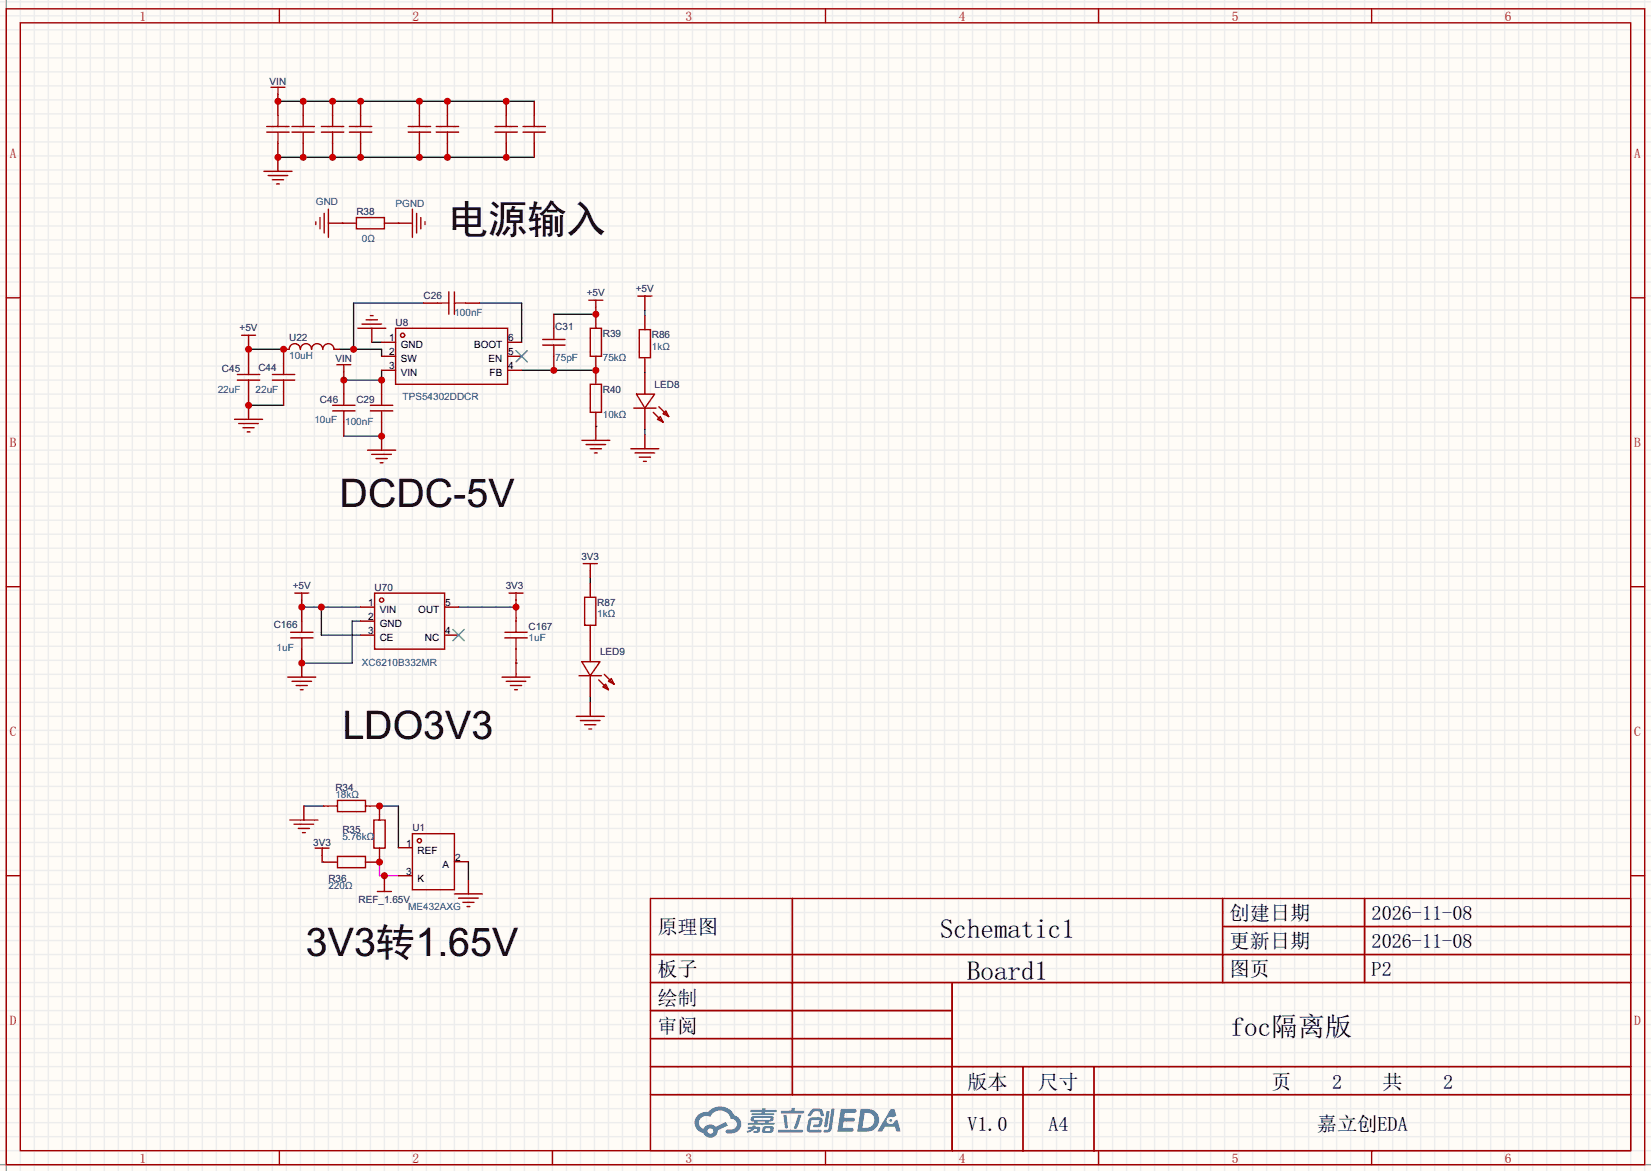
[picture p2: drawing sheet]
<svg xmlns="http://www.w3.org/2000/svg" width="299mm" height="212mm" viewBox="0 0 299 212" stroke-linecap="round" stroke-linejoin="round" font-family="sans-serif">
<path d="M0 0h299.5v212.3h-299.5z" fill="#fffcf7"/>
<g fill="none" stroke="#ededed" stroke-width=".25">
<path d="M1.1 0v212.3M3.7 0v212.3M6.2 0v212.3M8.8 0v212.3M11.3 0v212.3M13.8 0v212.3M16.4 0v212.3M18.9 0v212.3M21.5 0v212.3M24 0v212.3M26.5 0v212.3M29.1 0v212.3"/>
<path d="M31.6 0v212.3M34.2 0v212.3M36.7 0v212.3M39.2 0v212.3M41.8 0v212.3M44.3 0v212.3M46.9 0v212.3M49.4 0v212.3M51.9 0v212.3M54.5 0v212.3M57 0v212.3M59.6 0v212.3"/>
<path d="M62.1 0v212.3M64.6 0v212.3M67.2 0v212.3M69.7 0v212.3M72.3 0v212.3M74.8 0v212.3M77.3 0v212.3M79.9 0v212.3M82.4 0v212.3M85 0v212.3M87.5 0v212.3M90 0v212.3"/>
<path d="M92.6 0v212.3M95.1 0v212.3M97.7 0v212.3M100.2 0v212.3M102.7 0v212.3M105.3 0v212.3M107.8 0v212.3M110.4 0v212.3M112.9 0v212.3M115.4 0v212.3M118 0v212.3M120.5 0v212.3"/>
<path d="M123.1 0v212.3M125.6 0v212.3M128.1 0v212.3M130.7 0v212.3M133.2 0v212.3M135.8 0v212.3M138.3 0v212.3M140.8 0v212.3M143.4 0v212.3M145.9 0v212.3M148.5 0v212.3M151 0v212.3"/>
<path d="M153.5 0v212.3M156.1 0v212.3M158.6 0v212.3M161.2 0v212.3M163.7 0v212.3M166.2 0v212.3M168.8 0v212.3M171.3 0v212.3M173.9 0v212.3M176.4 0v212.3M178.9 0v212.3M181.5 0v212.3"/>
<path d="M184 0v212.3M186.6 0v212.3M189.1 0v212.3M191.6 0v212.3M194.2 0v212.3M196.7 0v212.3M199.3 0v212.3M201.8 0v212.3M204.3 0v212.3M206.9 0v212.3M209.4 0v212.3M212 0v212.3"/>
<path d="M214.5 0v212.3M217 0v212.3M219.6 0v212.3M222.1 0v212.3M224.7 0v212.3M227.2 0v212.3M229.7 0v212.3M232.3 0v212.3M234.8 0v212.3M237.4 0v212.3M239.9 0v212.3M242.4 0v212.3"/>
<path d="M245 0v212.3M247.5 0v212.3M250.1 0v212.3M252.6 0v212.3M255.1 0v212.3M257.7 0v212.3M260.2 0v212.3M262.8 0v212.3M265.3 0v212.3M267.8 0v212.3M270.4 0v212.3M272.9 0v212.3"/>
<path d="M275.5 0v212.3M278 0v212.3M280.5 0v212.3M283.1 0v212.3M285.6 0v212.3M288.2 0v212.3M290.7 0v212.3M293.2 0v212.3M295.8 0v212.3M298.3 0v212.3M0 .3h299.5M0 2.9h299.5"/>
<path d="M0 5.4h299.5M0 7.9h299.5M0 10.5h299.5M0 13h299.5M0 15.6h299.5M0 18.1h299.5M0 20.6h299.5M0 23.2h299.5M0 25.7h299.5M0 28.3h299.5M0 30.8h299.5M0 33.3h299.5"/>
<path d="M0 35.9h299.5M0 38.4h299.5M0 41h299.5M0 43.5h299.5M0 46h299.5M0 48.6h299.5M0 51.1h299.5M0 53.7h299.5M0 56.2h299.5M0 58.7h299.5M0 61.3h299.5M0 63.8h299.5"/>
<path d="M0 66.4h299.5M0 68.9h299.5M0 71.4h299.5M0 74h299.5M0 76.5h299.5M0 79.1h299.5M0 81.6h299.5M0 84.1h299.5M0 86.7h299.5M0 89.2h299.5M0 91.8h299.5M0 94.3h299.5"/>
<path d="M0 96.8h299.5M0 99.4h299.5M0 101.9h299.5M0 104.5h299.5M0 107h299.5M0 109.5h299.5M0 112.1h299.5M0 114.6h299.5M0 117.2h299.5M0 119.7h299.5M0 122.2h299.5M0 124.8h299.5"/>
<path d="M0 127.3h299.5M0 129.9h299.5M0 132.4h299.5M0 134.9h299.5M0 137.5h299.5M0 140h299.5M0 142.6h299.5M0 145.1h299.5M0 147.6h299.5M0 150.2h299.5M0 152.7h299.5M0 155.3h299.5"/>
<path d="M0 157.8h299.5M0 160.3h299.5M0 162.9h299.5M0 165.4h299.5M0 168h299.5M0 170.5h299.5M0 173h299.5M0 175.6h299.5M0 178.1h299.5M0 180.7h299.5M0 183.2h299.5M0 185.7h299.5"/>
<path d="M0 188.3h299.5M0 190.8h299.5M0 193.4h299.5M0 195.9h299.5M0 198.4h299.5M0 201h299.5M0 203.5h299.5M0 206.1h299.5M0 208.6h299.5M0 211.1h299.5"/>
</g>
<path d="M1.1 0v212.3M0 211.1h299.5" fill="none" stroke="#999" stroke-width=".25"/>
<g fill="none" stroke="#a10000" stroke-width=".25">
<path d="M1.1 1.6h297.2v209.5h-297.2zM3.7 4.1h292.1v204.5h-292.1zM50.7 1.6v2.5M100.2 1.6v2.5M149.7 1.6v2.5M199.3 1.6v2.5M248.8 1.6v2.5M1.1 54h2.6M295.8 54h2.5M1.1 106.4h2.6M295.8 106.4h2.5M1.1 158.8h2.6"/>
<path d="M295.8 158.8h2.5M118 162.9h177.8v45.7h-177.8zM118 173h177.8M118 178.1h177.8M143.7 162.9v35.5M172.7 178.1v30.5M221.8 162.9v15.2M221.8 168h74M247.5 162.9v15.2M118 183.2h54.7M118 193.4h177.8M118 188.3h54.7"/>
<path d="M118 198.4h177.8M185.6 193.4v15.2M198.4 193.4v15.2M50.7 208.6v2.5M100.2 208.6v2.5M149.7 208.6v2.5M199.3 208.6v2.5M248.8 208.6v2.5"/>
</g>
<g fill="#5487ff">
<path d="M152.5 201h1.6a1.34 1.34 0 0 1 1.2 .2 .37 .37 0 0 1-.3 .6h-1.7l-.2 .8h1.6a.37 .37 0 0 1 .4 .4 .37 .37 0 0 1-.4 .4l-1.7-.1-.2 1.2h.8a1.26 1.26 0 0 1 1.2 .1 .36 .36 0 0 1-.3 .6h-2.6z"/>
<path d="M161.5 201.1h.8l.3 1.2-.6 .3a.72 .72 0 0 0-1.1 .2 .72 .72 0 0 0 .3 1 .72 .72 0 0 0 1-.4l.1-.2 .5-.2 .6 2.1h-.8l-.3-.8h-1.8l-.5 .8h-.9z"/>
<path d="M149.9 201.4h.6l-.4 2.7a.31 .31 0 0 1-.3 .3 .31 .31 0 0 1-.3-.3z"/>
<path d="M150.8 201h.6l-.5 3.7a.97 .97 0 0 1-1.5 .5l.1-.4h.6l.2-.2z"/>
<path d="M147.1 201.2l.5-.2h1.3l.3 .4 .3 .8-.1 .2h-.5l-.3-.9h-.8l-.2 .1-.6 .8-.5-.1v-.1z"/>
<path d="M146.8 202.8l.4-.2 1.5-.1a.69 .69 0 0 1 .5 .5 .69 .69 0 0 1-.1 .7 .74 .74 0 0 1-.8 .7h-.6a.27 .27 0 0 1-.2-.3 .27 .27 0 0 1 .3-.3h.6l.2-.7h-1.4l-.3 1.6 1.9 .1a.28 .28 0 0 1 .2 .3 .28 .28 0 0 1-.3 .2h-1.9l-.4-.2-.1-.5z"/>
<path d="M141.1 204.8h4.3a.28 .28 0 0 1 .3 .3 .28 .28 0 0 1-.3 .2h-4.2l-.1-.1z"/>
<path d="M144.8 202.1h.6l-.8 2.4a.3 .3 0 0 1-.4 .2 .3 .3 0 0 1-.2-.3z"/>
<path d="M142.1 202.1h.6l.2 2.2-.2 .3-.4-.2z"/>
<path d="M141.7 201.3h1.8l.2-.4h.5l-.1 .4h1.5a.27 .27 0 0 1 .3 .3 .27 .27 0 0 1-.3 .3h-3.8l-.2-.2z"/>
<path d="M135.7 204.2h.8v-.1l.6-.1-.1 .2 .8 .1a.7 .7 0 0 1-.5 1.1h-.6v-.4l.6-.1v-.2l-.4-.1a2.13 2.13 0 0 1-1.3 .8l-.2-.4 .8-.3h-.6z"/>
<path d="M136.1 201.2h2.1l.1-.3h.6l-.1 .3h1.9l.2 .2-.2 .2h-1.9l-.1 .2h1.6l.2 .2-.2 .2h-3.9l-.1-.4h1.8v-.2h-1.9l-.1-.1z"/>
<path d="M156.1 201l-.6 4.2h1.4a2.14 2.14 0 0 0 2.6-2.1 2.14 2.14 0 0 0-2.7-2.1zM156.8 201.7a1.37 1.37 0 0 1 1.8 1.2 1.37 1.37 0 0 1-1.5 1.5l-.7 .1z"/>
<path d="M136.3 202.5a.47 .47 0 0 0-.2 .6 .47 .47 0 0 0 .6 .2l.1 .3h-1.1l-.1 .3h4.7l.2-.1-.1-.2h-1l.1-.3a.6 .6 0 0 0 .7-.2 .6 .6 0 0 0 0-.7l-3.5-.1zM136.8 202.7h2.8l.1 .1-.1 .2h-2.8zM137.4 203.3h1.4l-.1 .3h-1.2z"/>
<path d="M138.4 204.3a.9 .9 0 0 0-.1 1.1 2.48 2.48 0 0 0 1.9-.2 .84 .84 0 0 0 0-1h-1.4zM138.9 204.6h.7l.1 .3-.2 .1h-.7z"/>
<path d="M126.6 202.1a1.91 1.91 0 0 0-.5 2 1.91 1.91 0 0 0 1.5 1.3 1.35 1.35 0 0 0 1.5 .9 1.35 1.35 0 0 0 1.1-1.4l1.9-.9-.4-.6-1.8 .9a1.41 1.41 0 0 0-2.3 .3 1.25 1.25 0 0 1-.6-1.7 1.25 1.25 0 0 1 1.8-.4 1.97 1.97 0 0 1 2-1.2 1.97 1.97 0 0 1 1.8 1.5 .96 .96 0 0 1 1 .9 .96 .96 0 0 1-.9 1h-.6a.39 .39 0 0 0-.5 .4 .39 .39 0 0 0 .4 .4 1.87 1.87 0 0 0 1.9-.5 1.87 1.87 0 0 0 .4-2l-.7-.7-.4-.1a2.86 2.86 0 0 0-4.8-.6h-.3a2.27 2.27 0 0 0-1.5 .5zM128.4 205.1a.5 .5 0 0 1 1 0 .5 .5 0 0 1-1 0z"/>
<circle cx="161.6" cy="203.1" r=".27"/>
</g>
<path d="M54.7 110.1h10.7M58.3 110.1v5h7.1M83.2 110.1h10.4M93.6 120.2h.1" fill="none" stroke="#008700" stroke-width=".25"/>
<circle cx="58.3" cy="110.1" r=".63" fill="#c00"/>
<path d="M65.4 112.6h-1.5v7.6h-9.2" fill="none" stroke="#008700" stroke-width=".25"/>
<path d="M52.7 115.6h4.1M52.7 114.6h4.1M54.7 112.6v2M54.7 115.6v2.1M91.6 115.6h4M91.6 114.6h4M93.6 112.6v2M93.6 115.6v2.1M91.1 122.8h5M91.8 123.5h3.6M92.6 124.3h2M93.3 125h.6" fill="none" stroke="#a10000" stroke-width=".25"/>
<path d="M54.7 108.8v3.8M54.7 117.7v2.5M93.6 110.1v2.5M93.6 117.7v5.1" fill="none" stroke="#870000" stroke-width=".25"/>
<circle cx="54.7" cy="110.1" r=".63" fill="#c00"/>
<path d="M53.5 107.5h2.5M54.7 107.5v1.3" fill="none" stroke="#a10000" stroke-width=".25"/>
<path d="M54.7 120.2v2.6" fill="none" stroke="#870000" stroke-width=".25"/>
<circle cx="54.7" cy="120.2" r=".63" fill="#c00"/>
<path d="M52.2 122.8h5.1M53 123.5h3.5M53.7 124.3h2.1M54.5 125h.5" fill="none" stroke="#a10000" stroke-width=".25"/>
<path d="M93.6 108.8v1.3" fill="none" stroke="#870000" stroke-width=".25"/>
<circle cx="93.6" cy="110.1" r=".63" fill="#c00"/>
<g fill="none" stroke="#a10000" stroke-width=".25">
<path d="M67.9 107.5h12.7v10.2h-12.7zM92.3 107.5h2.6M93.6 107.5v1.3"/>
<circle cx="69.2" cy="108.8" r=".38"/>
</g>
<path d="M65.4 110.1h2.5M65.4 115.1h2.5M65.4 112.6h2.5M80.6 110.1h2.6M80.6 115.1h2.6" fill="none" stroke="#870000" stroke-width=".25"/>
<path d="M82.2 114.1l2 2.1M84.2 114.1l-2 2.1" fill="none" stroke="#3c3" stroke-width=".25"/>
<path d="M117 56.2v1M117 67.4v.2M117 77.8v1M107.1 104.7v1M107.1 115.9v.3M107.1 126.3v1M55.1 146.1h3.6" fill="none" stroke="#008700" stroke-width=".25"/>
<path d="M68.8 156.3v2.5h3.5M69.7 158.8v.3" fill="none" stroke="#f0f" stroke-width=".25"/>
<circle cx="69.7" cy="158.8" r=".63" fill="#c00"/>
<path d="M76.8 54.9h-12.7v8.4M61.6 63.3h7.6v1.3M58.4 156.3h.3M68.8 146.1h3.5v7.6M85 156.2v3.3" fill="none" stroke="#008700" stroke-width=".25"/>
<circle cx="64.1" cy="63.3" r=".63" fill="#c00"/>
<g fill="none" stroke="#008700" stroke-width=".25">
<path d="M50.4 18.4h46.5M50.4 28.5h46.5M62.1 40.5h.1M72.3 40.5h.1M87 54.9h7.6v7.2M100.5 57h7.6M45.1 73.5h6.3M45.1 63.3h6.3M62.4 79.1h6.8M67.4 62.1h1.8M69.2 67.1v1.8h-6.8v-.2M94.6 67.1h13.5"/>
<path d="M108.1 77.3h.1"/>
</g>
<g fill="none" stroke="#870000" stroke-width=".25">
<path d="M117 54.9v1.3M117 57.2v2.6M117 64.8v2.6M117 67.6v3.8M117 74v3.8M117 78.8v2.6M107.1 103.5v1.2M107.1 105.7v2.6M107.1 113.4v2.5M107.1 116.2v3.8M107.1 122.5v3.8M107.1 127.3v2.6"/>
<path d="M55.1 146.1v2.6M58.4 155v1.3M58.7 156.3h2.5M68.8 153.7v2.6h-2.5M68.8 146.1v2.6M69.7 159.1v1.2M85 159.5v2.6"/>
</g>
<g fill="none" stroke="#a10000" stroke-width=".25">
<path d="M115.7 53.7h2.5M116 59.8h2v5h-2zM117 53.7v1.2M114.9 74h4.1M115.4 71.4h3.3l-1.7 2.6zM118.5 74.8l1.8 1.7M119.3 76l.5-.5 .5 1zM119.5 73.7l1.8 1.8M120.8 74.5l.5 1-1-.5zM114.4 81.4h5.1M115.2 82.1h3.5M116 82.9h2"/>
<path d="M116.7 83.6h.5M105.5 120h3.3l-1.7 2.5zM105.8 102.2h2.5M106 108.3h2.1v5.1h-2.1zM107.1 102.2v1.3M104.5 129.9h5.1M105 122.5h4.1M105.3 130.6h3.5M106 131.4h2.1M106.8 132.2h.5M108.6 123.3l1.8 1.7M109.3 124.5l.6-.5 .5 1z"/>
<path d="M109.6 122.2l1.8 1.8M110.4 123.5l.5-.5 .5 1zM52.6 148.7h5.1M53.3 149.4h3.6M54.1 150.2h2M54.9 151h.5M57.1 153.7h2.6M58.4 153.7v1.3M61.2 155.3h5.1v2h-5.1zM67.8 148.7h2v5h-2zM68.5 161.6h2.5M69.7 160.3v1.3"/>
<path d="M82.4 162.1h5.1M83.2 162.8h3.5M83.9 163.6h2.1M84.7 164.3h.5"/>
</g>
<circle cx="68.8" cy="156.3" r=".63" fill="#c00"/>
<path d="M58.7 146.1h2.5M66.3 146.1h2.5" fill="none" stroke="#870000" stroke-width=".25"/>
<circle cx="68.8" cy="146.1" r=".63" fill="#c00"/>
<path d="M52.5 63.3a1.02 1.02 0 0 1 1-1 1.02 1.02 0 0 1 1 1 1.02 1.02 0 0 1 1-1 1.02 1.02 0 0 1 1 1 1.02 1.02 0 0 1 1-1 1.02 1.02 0 0 1 1 1 1.02 1.02 0 0 1 1.1-1 1.02 1.02 0 0 1 1 1M60.3 74.5h4.1M60.3 73.5h4.1M62.4 71.4v2.1M61.2 145.1h5.1v2h-5.1z" fill="none" stroke="#a10000" stroke-width=".25"/>
<path d="M51.4 63.3h1.1M60.6 63.3h1M62.4 68.9v2.5M62.4 76.5v2.6" fill="none" stroke="#870000" stroke-width=".25"/>
<circle cx="62.4" cy="68.9" r=".63" fill="#c00"/>
<path d="M43.1 68.9h4M43.1 67.9h4M45.1 65.9v2M45.1 68.9v2M49.4 68.9h4.1M49.4 67.9h4.1M51.4 65.9v2M62.4 74.5v2" fill="none" stroke="#a10000" stroke-width=".25"/>
<path d="M45.1 63.3v2.6M45.1 70.9v2.6M51.4 63.3v2.6M51.4 70.9v2.6" fill="none" stroke="#870000" stroke-width=".25"/>
<circle cx="51.4" cy="63.3" r=".63" fill="#c00"/>
<path d="M64.9 59.5h5.1M65.7 58.7h3.5M66.4 58h2.1M67.2 57.2h.5M106.8 54.4h2.5M108.1 54.4v1.3M51.4 68.9v2M105.5 79.8h5.1M106.3 80.6h3.6M107.1 81.4h2M107.8 82.1h.5" fill="none" stroke="#a10000" stroke-width=".25"/>
<path d="M67.4 59.5v2.6M108.1 55.7v1.3M45.1 62.1v1.2M108.1 77.3v2.5" fill="none" stroke="#870000" stroke-width=".25"/>
<circle cx="45.1" cy="63.3" r=".63" fill="#c00"/>
<path d="M43.8 60.8h2.6M45.1 60.8v1.3M66.7 81.6h5.1M67.4 82.4h3.6M68.2 83.1h2M69 83.9h.5" fill="none" stroke="#a10000" stroke-width=".25"/>
<path d="M45.1 73.5v2.5M69.2 79.1v2.5" fill="none" stroke="#870000" stroke-width=".25"/>
<circle cx="45.1" cy="73.5" r=".63" fill="#c00"/>
<path d="M42.5 76h5.1M43.3 76.8h3.6M44.1 77.5h2M44.8 78.3h.5M61.1 66.1h2.5M62.4 66.1v1.3M98.4 62.6h4.1" fill="none" stroke="#a10000" stroke-width=".25"/>
<path d="M62.4 67.4v1.3M100.5 64.6v2.5" fill="none" stroke="#870000" stroke-width=".25"/>
<circle cx="100.5" cy="67.1" r=".63" fill="#c00"/>
<path d="M100.5 59.5v2M67.2 74.5h4M98.4 61.5h4.1M100.5 62.6v2" fill="none" stroke="#a10000" stroke-width=".25"/>
<path d="M100.5 57v2.5M69.2 76.5v2.6" fill="none" stroke="#870000" stroke-width=".25"/>
<circle cx="69.2" cy="79.1" r=".63" fill="#c00"/>
<path d="M67.2 73.5h4M69.2 71.4v2.1" fill="none" stroke="#a10000" stroke-width=".25"/>
<path d="M69.2 68.9v2.5" fill="none" stroke="#870000" stroke-width=".25"/>
<circle cx="69.2" cy="68.9" r=".63" fill="#c00"/>
<path d="M79.4 54.9h2M81.4 52.9v4.1M82.4 54.9h2.1M82.4 52.9v4.1M69.2 74.5v2M107.1 69.7h2v5.1h-2z" fill="none" stroke="#a10000" stroke-width=".25"/>
<path d="M76.8 54.9h2.6M84.5 54.9h2.5M108.1 57v2.5M108.1 67.1v2.6M108.1 74.8v2.5" fill="none" stroke="#870000" stroke-width=".25"/>
<circle cx="108.1" cy="57" r=".63" fill="#c00"/>
<path d="M108.1 64.6v2.5" fill="none" stroke="#870000" stroke-width=".25"/>
<circle cx="108.1" cy="67.1" r=".63" fill="#c00"/>
<g fill="none" stroke="#a10000" stroke-width=".25">
<path d="M49.1 15.8h2.6M50.4 15.8v1.3M47.9 31.1h5.1M48.6 31.8h3.6M49.4 32.6h2M50.2 33.3h.5M53 22.9h4M58 39.4v2.1M58.8 38.7v3.5M59.6 37.9v5.1M64.6 39.4h5.1v2.1h-5.1zM74.8 37.9v5.1"/>
<path d="M75.6 38.7v3.5M76.3 39.4v2.1M57.3 40.2v.5M71.8 59.5h20.3v10.2h-20.3zM77.1 40.2v.5M107.1 59.5h2v5.1h-2z"/>
<circle cx="73" cy="60.8" r=".38"/>
</g>
<path d="M50.4 17.1v1.3M55 18.4v2.5M50.4 28.5v2.6M59.6 40.5h5M69.7 40.5h5.1M69.2 62.1h2.6M69.2 64.6h2.6M69.2 67.1h2.6M92.1 62.1h2.5M92.1 64.6h2.5M92.1 67.1h2.5" fill="none" stroke="#870000" stroke-width=".25"/>
<path d="M93.6 63.6l2 2M95.6 63.6l-2 2" fill="none" stroke="#3c3" stroke-width=".25"/>
<circle cx="55" cy="18.4" r=".63" fill="#c00"/>
<path d="M53 24h4M55 24v2" fill="none" stroke="#a10000" stroke-width=".25"/>
<path d="M55 26v2.5" fill="none" stroke="#870000" stroke-width=".25"/>
<circle cx="55" cy="28.5" r=".63" fill="#c00"/>
<path d="M55 20.9v2M63.4 22.9h4" fill="none" stroke="#a10000" stroke-width=".25"/>
<path d="M65.4 18.4v2.5" fill="none" stroke="#870000" stroke-width=".25"/>
<circle cx="65.4" cy="18.4" r=".63" fill="#c00"/>
<path d="M63.4 24h4M65.4 24v2" fill="none" stroke="#a10000" stroke-width=".25"/>
<path d="M65.4 26v2.5" fill="none" stroke="#870000" stroke-width=".25"/>
<circle cx="65.4" cy="28.5" r=".63" fill="#c00"/>
<path d="M48.4 22.9h4.1M65.4 20.9v2" fill="none" stroke="#a10000" stroke-width=".25"/>
<path d="M50.4 18.4v2.5" fill="none" stroke="#870000" stroke-width=".25"/>
<circle cx="50.4" cy="18.4" r=".63" fill="#c00"/>
<path d="M48.4 24h4.1M50.4 24v2" fill="none" stroke="#a10000" stroke-width=".25"/>
<path d="M50.4 26v2.5" fill="none" stroke="#870000" stroke-width=".25"/>
<circle cx="50.4" cy="28.5" r=".63" fill="#c00"/>
<path d="M50.4 20.9v2M58.3 22.9h4.1" fill="none" stroke="#a10000" stroke-width=".25"/>
<path d="M60.3 18.4v2.5" fill="none" stroke="#870000" stroke-width=".25"/>
<circle cx="60.3" cy="18.4" r=".63" fill="#c00"/>
<path d="M58.3 24h4.1M60.3 24v2" fill="none" stroke="#a10000" stroke-width=".25"/>
<path d="M60.3 26v2.5" fill="none" stroke="#870000" stroke-width=".25"/>
<circle cx="60.3" cy="28.5" r=".63" fill="#c00"/>
<path d="M60.3 20.9v2M74 22.9h4.1" fill="none" stroke="#a10000" stroke-width=".25"/>
<path d="M76.1 18.4v2.5" fill="none" stroke="#870000" stroke-width=".25"/>
<circle cx="76.1" cy="18.4" r=".63" fill="#c00"/>
<path d="M74 24h4.1M76.1 24v2" fill="none" stroke="#a10000" stroke-width=".25"/>
<path d="M76.1 26v2.5" fill="none" stroke="#870000" stroke-width=".25"/>
<circle cx="76.1" cy="28.5" r=".63" fill="#c00"/>
<path d="M76.1 20.9v2M79.1 22.9h4.1" fill="none" stroke="#a10000" stroke-width=".25"/>
<path d="M81.2 18.4v2.5" fill="none" stroke="#870000" stroke-width=".25"/>
<circle cx="81.2" cy="18.4" r=".63" fill="#c00"/>
<path d="M79.1 24h4.1M81.2 24v2" fill="none" stroke="#a10000" stroke-width=".25"/>
<path d="M81.2 26v2.5" fill="none" stroke="#870000" stroke-width=".25"/>
<circle cx="81.2" cy="28.5" r=".63" fill="#c00"/>
<path d="M81.2 20.9v2M89.8 22.9h4.1" fill="none" stroke="#a10000" stroke-width=".25"/>
<path d="M91.8 18.4v2.5" fill="none" stroke="#870000" stroke-width=".25"/>
<circle cx="91.8" cy="18.4" r=".63" fill="#c00"/>
<path d="M89.8 24h4.1M91.8 24v2" fill="none" stroke="#a10000" stroke-width=".25"/>
<path d="M91.8 26v2.5" fill="none" stroke="#870000" stroke-width=".25"/>
<circle cx="91.8" cy="28.5" r=".63" fill="#c00"/>
<g fill="none" stroke="#a10000" stroke-width=".25">
<path d="M91.8 20.9v2M94.9 22.9h4M94.9 24h4M96.9 20.9v2M96.9 24v2M74.8 151.1h7.6v10.2h-7.6z"/>
<circle cx="76.1" cy="152.4" r=".38"/>
</g>
<path d="M96.9 18.4v2.5M96.9 26v2.5M72.3 153.7h2.5M72.3 158.8h2.5M82.4 156.2h2.6" fill="none" stroke="#870000" stroke-width=".25"/>
<g font-size="7.1">
<text x="81.4" y="42.3">电源输入</text>
<text x="61.6" y="91.8">DCDC-5V</text>
<text x="62.1" y="134">LDO3V3</text>
<text x="55.5" y="173.4">3V</text>
<text x="64.2" y="173.4">3</text>
<text x="68.2" y="173.4">转</text>
<text x="75.4" y="173.4">1</text>
<text x="79.3" y="173.4">.</text>
<text x="81.3" y="173.4">6</text>
<text x="85.3" y="173.4">5</text>
<text x="89.3" y="173.4">V</text>
</g>
<g font-size="4.9">
<text x="170.5" y="170">Schematic1</text>
<text x="175.4" y="177.6">Board1</text>
<text x="223.2" y="187.8">f</text>
<text x="225.7" y="187.8">o</text>
<text x="228.1" y="187.8">c</text>
<text x="230.6" y="187.8">隔</text>
<text x="235.5" y="187.8">离</text>
<text x="240.3" y="187.8">版</text>
</g>
<g font-size="3.7">
<text x="223" y="166.9">创建日期</text>
<text x="248.8" y="166.9">2026-11-08</text>
<text x="119.3" y="169.4">原理图</text>
<text x="223" y="171.9">更新日期</text>
<text x="248.8" y="171.9">2026-11-08</text>
<text x="119.3" y="177">板子</text>
<text x="223" y="177">图页</text>
<text x="248.8" y="177">P2</text>
<text x="119.3" y="182.1">绘制</text>
<text x="119.3" y="187.2">审阅</text>
<text x="175.5" y="197.3">版本</text>
<text x="188.3" y="197.3">尺寸</text>
<text x="230.6" y="197.3">页</text>
<text x="241.6" y="197.3">2</text>
<text x="250.8" y="197.3">共</text>
<text x="261.8" y="197.3">2</text>
<text x="175.5" y="205">V1.0</text>
<text x="190.2" y="205">A4</text>
<text x="238.9" y="205">嘉</text>
<text x="242.5" y="205">立创ED</text>
<text x="253.5" y="205">A</text>
</g>
<g font-size="2.4" fill="#a00000">
<text x="25.3" y="3.7">1</text>
<text x="74.8" y="3.7">2</text>
<text x="124.4" y="3.7">3</text>
<text x="173.9" y="3.7">4</text>
<text x="223.4" y="3.7">5</text>
<text x="272.9" y="3.7">6</text>
<text x="1.8" y="28.7">A</text>
<text x="296.4" y="28.7">A</text>
<text x="1.8" y="81.1">B</text>
<text x="296.4" y="81.1">B</text>
<text x="1.8" y="133.4">C</text>
<text x="296.4" y="133.4">C</text>
<text x="1.8" y="185.8">D</text>
<text x="296.4" y="185.8">D</text>
<text x="25.3" y="210.8">1</text>
<text x="74.8" y="210.8">2</text>
<text x="124.4" y="210.8">3</text>
<text x="173.9" y="210.8">4</text>
<text x="223.4" y="210.8">5</text>
<text x="272.9" y="210.8">6</text>
</g>
<g font-size="1.8" fill="#000080">
<text x="48.9" y="15.4">VIN</text>
<text x="64.6" y="39">R38</text>
<text x="106.4" y="53.7">+5V</text>
<text x="115.3" y="53">+5V</text>
<text x="71.8" y="59.1">U8</text>
<text x="76.8" y="54.3">C26</text>
<text x="100.7" y="59.8">C31</text>
<text x="43.4" y="60.1">+5V</text>
<text x="52.5" y="61.9">U22</text>
<text x="60.8" y="65.7">VIN</text>
<text x="109.3" y="61.1">R39</text>
<text x="118.2" y="61.4">R86</text>
<text x="40.3" y="67.5">C45</text>
<text x="46.9" y="67.2">C44</text>
<text x="109.3" y="71.3">R40</text>
<text x="118.7" y="70.3">LED8</text>
<text x="58" y="73">C46</text>
<text x="64.6" y="73">C29</text>
<text x="105.4" y="101.5">3V3</text>
<text x="53.1" y="106.8">+5V</text>
<text x="67.9" y="107.1">U70</text>
<text x="91.7" y="106.8">3V3</text>
<text x="49.7" y="113.9">C166</text>
<text x="108.3" y="109.9">R87</text>
<text x="95.9" y="114.2">C167</text>
<text x="108.8" y="118.8">LED9</text>
<text x="60.8" y="143.4">R34</text>
<text x="56.8" y="153.3">3V3</text>
<text x="62.1" y="151">R35</text>
<text x="74.8" y="150.7">U1</text>
<text x="59.6" y="159.9">R36</text>
<text x="65" y="163.7">REF_1.65V</text>
</g>
<g font-size="1.8" fill="#00f">
<text x="57.3" y="37.2">GND</text>
<text x="71.8" y="37.5">PGND</text>
<text x="65.7" y="43.8">0Ω</text>
<text x="82.4" y="57.3">100nF</text>
<text x="52.5" y="65.2">10uH</text>
<text x="100.7" y="65.4">75pF</text>
<text x="109.3" y="65.4">75kΩ</text>
<text x="118.2" y="63.4">1kΩ</text>
<text x="39.5" y="71.3">22uF</text>
<text x="46.4" y="71.3">22uF</text>
<text x="57" y="76.6">10uF</text>
<text x="62.6" y="77.1">100nF</text>
<text x="73" y="72.5">TPS54302DDCR</text>
<text x="109.3" y="75.8">10kΩ</text>
<text x="108.3" y="111.9">1kΩ</text>
<text x="50.2" y="118">1uF</text>
<text x="95.9" y="116.2">1uF</text>
<text x="65.7" y="120.8">XC6210B332MR</text>
<text x="60.8" y="144.7">18kΩ</text>
<text x="62.1" y="152.3">5.76kΩ</text>
<text x="59.6" y="161.2">220Ω</text>
<text x="74" y="164.9">ME432AXG</text>
</g>
<g font-size="1.8">
<text x="70.6" y="61.8">1</text>
<text x="70.6" y="64.4">2</text>
<text x="72.7" y="63.1">GND</text>
<text x="72.7" y="65.7">SW</text>
<text x="86" y="63.1">BOOT</text>
<text x="88.6" y="65.7">EN</text>
<text x="92.2" y="64.4">5</text>
<text x="92.2" y="61.8">6</text>
<text x="70.6" y="66.9">3</text>
<text x="72.7" y="68.2">VIN</text>
<text x="88.8" y="68.2">FB</text>
<text x="92.2" y="66.9">4</text>
<text x="66.8" y="112.4">2</text>
<text x="66.8" y="109.9">1</text>
<text x="68.9" y="113.7">GND</text>
<text x="68.9" y="111.1">VIN</text>
<text x="75.9" y="111.1">OUT</text>
<text x="80.8" y="109.9">5</text>
<text x="66.8" y="114.9">3</text>
<text x="68.9" y="116.2">CE</text>
<text x="77.1" y="116.2">NC</text>
<text x="80.8" y="114.9">4</text>
<text x="73.7" y="153.5">1</text>
<text x="75.7" y="154.7">REF</text>
<text x="73.7" y="158.6">3</text>
<text x="75.7" y="159.8">K</text>
<text x="80.3" y="157.3">A</text>
<text x="82.5" y="156">2</text>
</g>
</svg>
